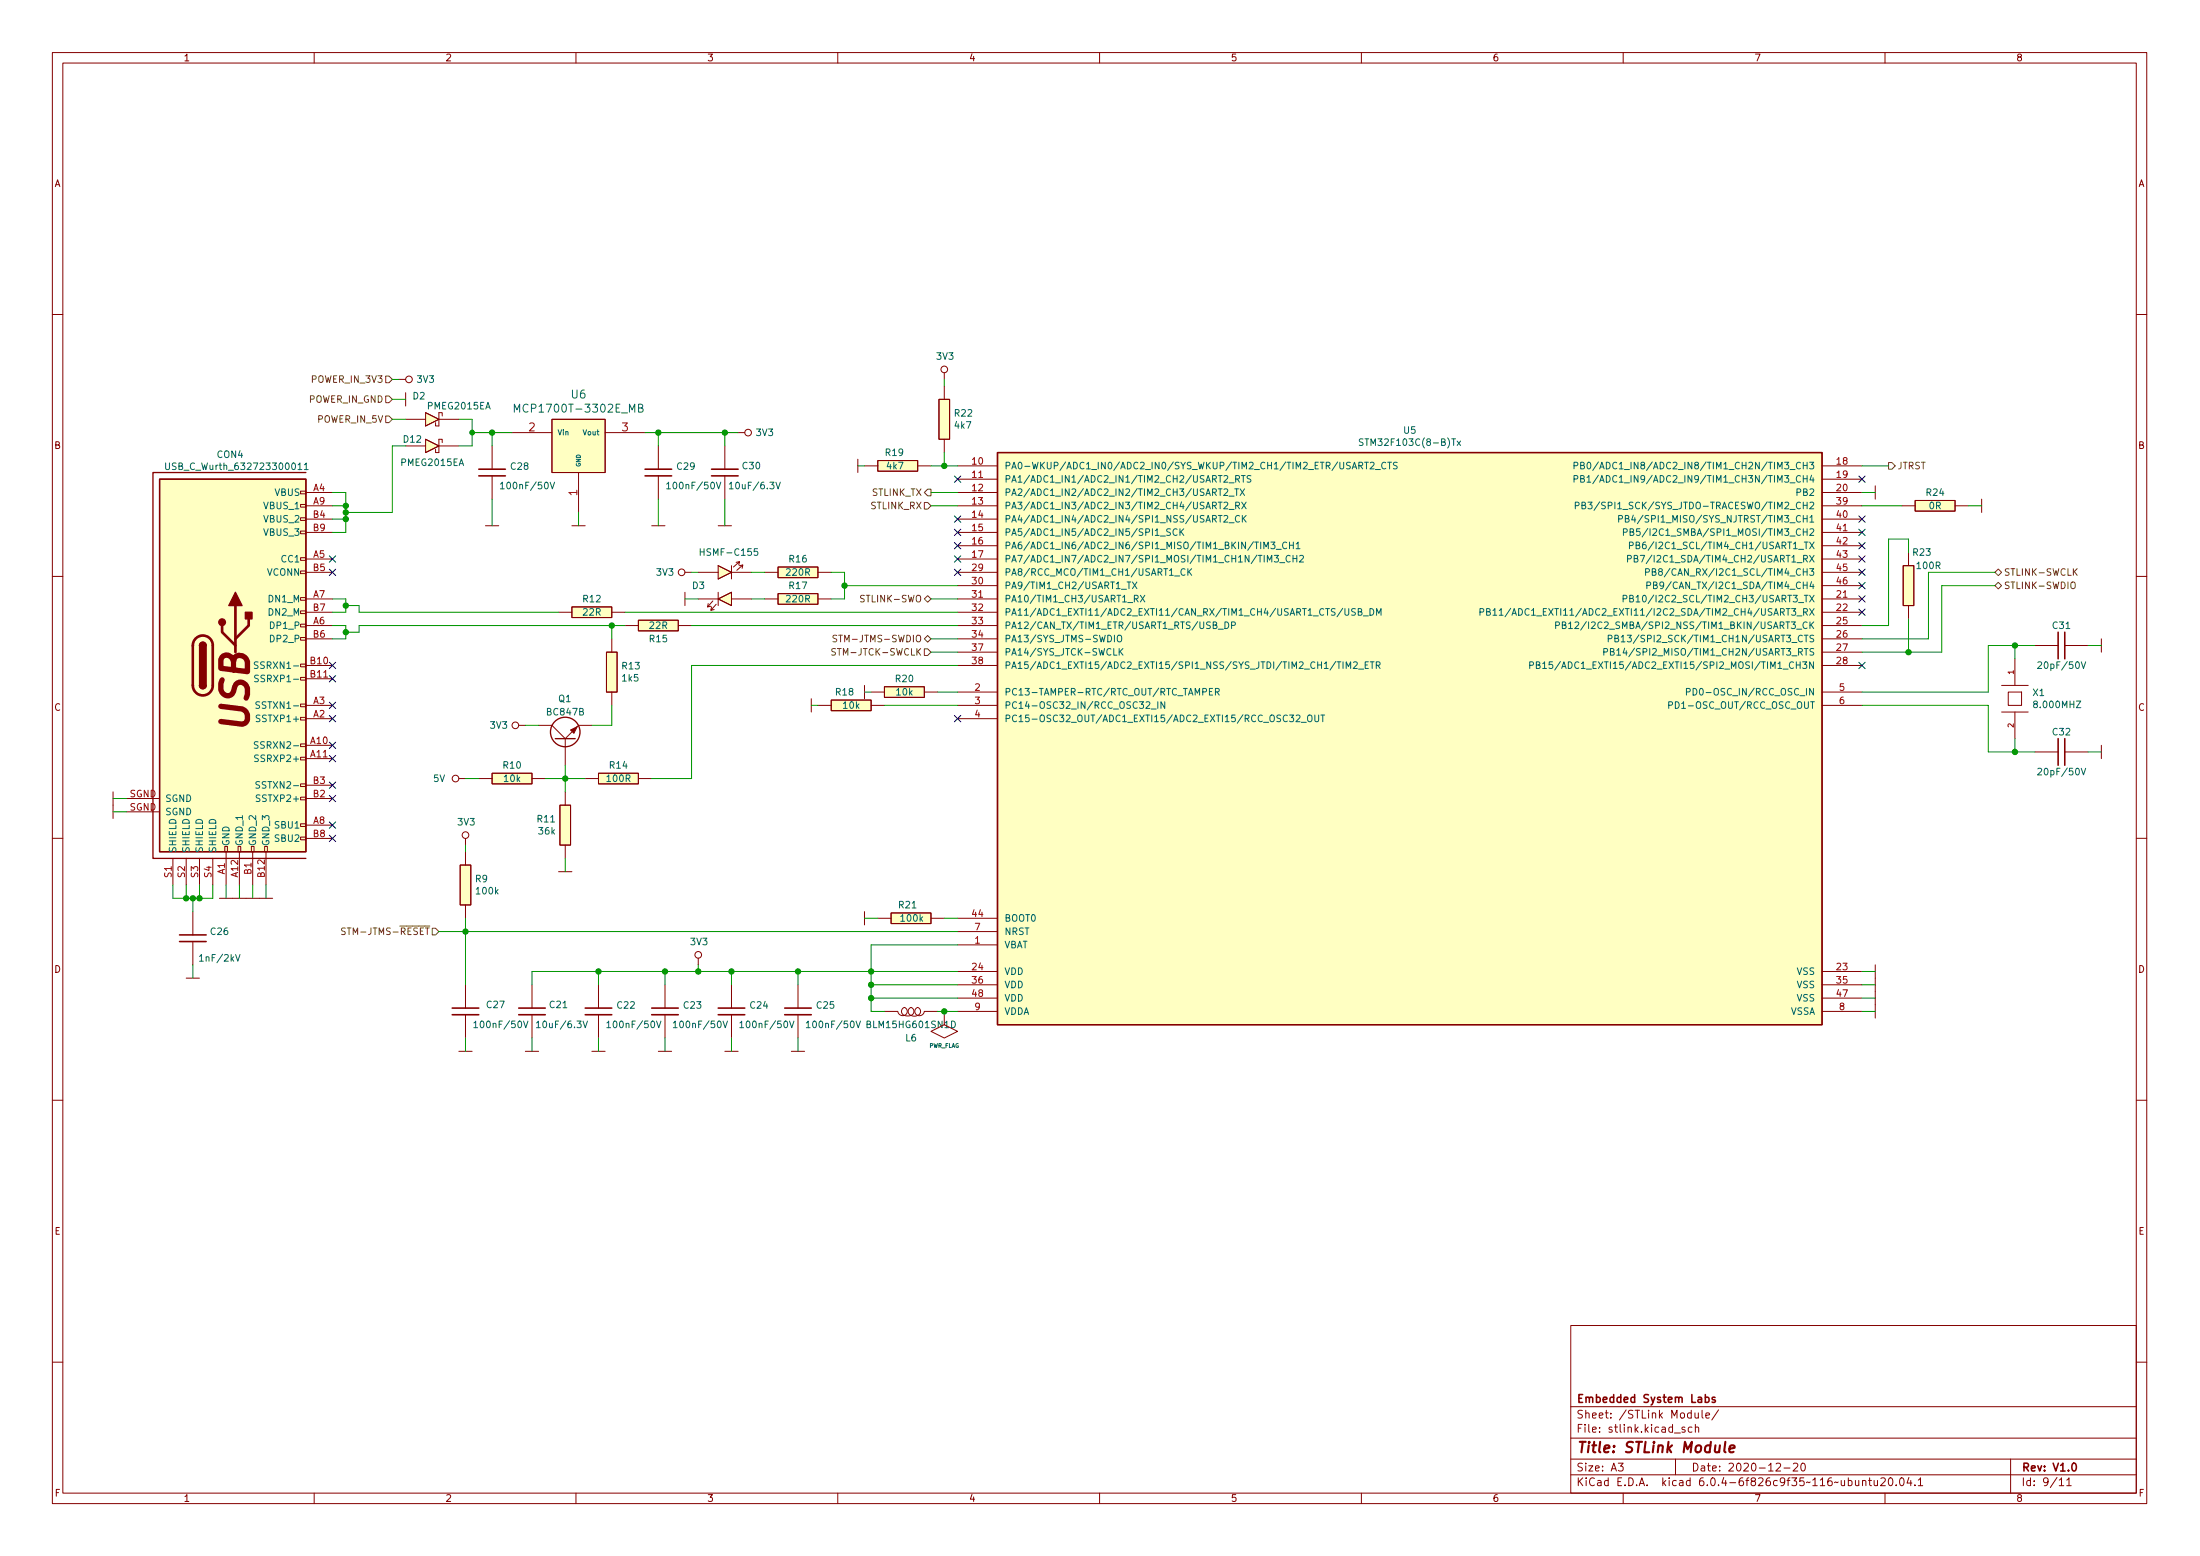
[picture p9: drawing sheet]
<svg xmlns="http://www.w3.org/2000/svg" width="420mm" height="297mm" viewBox="0 0 420 297" stroke-linecap="round" stroke-linejoin="round" font-family="sans-serif">
<g fill="none" stroke="#840000" stroke-width=".19">
<path d="M10 10h400v277h-400zM12 12h396v273h-396zM60 10v2M110 10v2M160 10v2M210 10v2M260 10v2M310 10v2M360 10v2M10 60h2M76.2 72.4h1.3M77.5 75v2.5"/>
<path d="M81.3 78.8l2.5 1.2-2.5 1.3zM84.5 79.4v-.6h-.7v2.5h-.6v-.6M179.3 76.2h2.1v7.7h-2.1zM180.3 71.2v1.2M180.3 73.7v2.5M408 60h2M57.4 98.8h1v.6h-1zM57.4 96.3h1v.5h-1zM57.4 93.8h1v.5h-1zM58.4 96.6h5.1M58.4 94h5.1M58.4 99.1h5.1"/>
<path d="M77.5 80h3.8M77.5 85.1h3.8M81.3 83.9l2.5 1.2-2.5 1.3zM83.8 80h3.8M83.8 85.1h3.8M84.5 84.5v-.6h-.7v2.5h-.6v-.6M94 85.1v4.5M94 90.8v4.5M97.8 82.6h7.6M105.4 80h10.2v10.2h-10.2zM110.5 90.2v7.6M115.6 82.6h7.6"/>
<path d="M125.7 85.1v4.5M125.7 90.8v4.5M138.4 85.1v4.5M138.4 90.8v4.5M141 82.6h1.2M163.8 87.7v2.5M165.1 88.9h2.5M167.6 87.9h7.7v2.1h-7.7zM175.3 88.9h2.5M180.3 83.9v2.5M182.9 96.6h7.6M182.9 88.9h7.6"/>
<path d="M182.9 91.5h7.6M182.9 94h7.6M182.9 99.1h7.6M348 96.6h7.6M348 88.9h7.6M348 91.5h7.6M348 94h7.6M348 99.1h7.6M358.1 92.7v2.6M363.2 96.6h2.6M365.8 95.5h7.6v2.1h-7.6zM373.4 96.6h2.5"/>
<path d="M378.5 95.3v2.5M10 110h2M57.4 119.2h1v.5h-1zM57.4 116.6h1v.5h-1zM57.4 114.1h1v.5h-1zM57.4 109h1v.5h-1zM57.4 106.5h1v.5h-1zM57.4 101.4h1v.5h-1zM58.4 101.6h5.1M58.4 106.7h5.1M58.4 114.3h5.1M58.4 116.9h5.1"/>
<path d="M58.4 119.4h5.1M58.4 109.3h5.1M92.7 100.4h2.5M106.7 116.9h2.5M109.2 115.9h7.6v2h-7.6zM109.2 100.4h2.6M116.8 116.9h2.6M119.4 119.4h2.5M121.9 118.4h7.6v2h-7.6zM124.5 100.4h2.5M129.5 119.4h2.6M130.8 109.3h1.3"/>
<path d="M130.8 113.1v2.5M133.3 114.3h3.9M133.3 109.3h3.9M135.3 115.2l-.2 .7M135.9 115.9l-.1 .6M136.1 114.7l-1 1.2 .7-.2M136.8 115.4l-1 1.1 .6-.1M137.2 108l2.5 1.3-2.5 1.2zM137.2 114.3l2.5-1.2v2.5zM137.2 100.4h2.5M137.2 113.1v2.5M139.7 108v2.5"/>
<path d="M139.7 114.3h3.8M139.7 109.3h3.8M141.1 107.9l.1-.7-1.1 1M141.2 107.2l-.6 .2M141.7 108.5l.2-.6-1.2 1M141.9 107.9l-.7 .1M146 114.3h2.6M146 109.3h2.6M148.6 113.3h7.6v2.1h-7.6zM148.6 108.2h7.6v2.1h-7.6zM156.2 114.3h2.5M156.2 109.3h2.5"/>
<path d="M182.9 101.6h7.6M182.9 104.2h7.6M182.9 106.7h7.6M182.9 114.3h7.6M182.9 116.9h7.6M182.9 119.4h7.6M182.9 109.3h7.6M182.9 111.8h7.6M348 101.6h7.6M348 104.2h7.6M348 106.7h7.6M348 114.3h7.6"/>
<path d="M348 116.9h7.6M348 119.4h7.6M348 109.3h7.6M348 111.8h7.6M363.5 108h2v7.6h-2zM364.5 105.4v2.6M364.5 115.6v2.5M408 110h2M57.4 136.9h1v.6h-1zM57.4 134.4h1v.5h-1zM57.4 129.3h1v.5h-1zM57.4 126.8h1v.5h-1z"/>
<path d="M57.4 121.7h1v.5h-1zM58.4 122h5.1M58.4 127h5.1M58.4 134.7h5.1M58.4 137.2h5.1M58.4 129.6h5.1M99.1 138.5h1.2M102.9 138.5h2.5l2.5 2.5M109.2 139.7l-1.3 1.3M113 138.5h-2.5l-.3 .2M115.8 124.5h2.1v7.6h-2.1zM116.8 122v2.5"/>
<path d="M116.8 132.1v2.6M154.9 133.4v2.5M156.2 134.7h2.5M158.7 133.6h7.7v2.1h-7.7zM165.1 130.8v2.6M166.4 132.1h2.5M166.4 134.7h2.5M168.9 131.1h7.6v2h-7.6zM176.5 132.1h2.6M182.9 132.1h7.6M182.9 122h7.6M182.9 124.5h7.6"/>
<path d="M182.9 127h7.6M182.9 134.7h7.6M182.9 137.2h7.6M348 132.1h7.6M348 122h7.6M348 124.5h7.6M348 127h7.6M348 134.7h7.6M382.3 130.8h5M382.3 135.9h5M383.5 132.1h2.6v2.6h-2.6zM384.8 125.8v5"/>
<path d="M384.8 135.9v5.1M388.6 123.2h4.5M394.3 123.2h4.5M401.3 122v2.5M21.6 151.2v5M24.1 152.4h6.4M24.1 155h6.4M57.4 159.8h1v.5h-1zM57.4 157.3h1v.5h-1zM57.4 152.2h1v.5h-1zM57.4 149.6h1v.6h-1zM57.4 144.6h1v.5h-1z"/>
<path d="M57.4 142h1v.5h-1zM58.4 142.3h5.1M58.4 144.8h5.1M58.4 157.5h5.1M58.4 152.4h5.1M58.4 149.9h5.1M87.6 148.6h1.3M91.4 148.6h2.6M94 147.6h7.6v2h-7.6zM101.6 148.6h2.5M106.9 153.7h2.1v7.6h-2.1zM107.9 141v5.1"/>
<path d="M107.9 151.2v2.5M111.8 148.6h2.5M114.3 147.6h7.6v2h-7.6zM121.9 148.6h2.6M388.6 143.5h4.5M394.3 143.5h4.5M401.3 142.3v2.5M10 160h2M33 163.9v5M35.6 163.9v5M36.8 174v4.5M36.8 179.7v4.5"/>
<path d="M38.1 163.9v5M40.6 163.9v5M41.9 171.5h10.2M42.9 161.6h.5v1h-.5zM43.2 162.6v6.3M45.5 161.6h.5v1h-.5zM45.7 162.6v6.3M48 161.6h.5v1h-.5zM48.3 162.6v6.3M50.5 161.6h.6v1h-.6zM50.8 162.6v6.3M58.4 160.1h5.1"/>
<path d="M87.9 165.1h2v7.7h-2zM88.9 160.1v1.2M88.9 162.6v2.5M88.9 172.8v2.5M106.7 166.4h2.5M107.9 161.3v2.6M165.1 174v2.6M167.6 175.3h2.6M170.2 174.3h7.6v2h-7.6zM177.8 175.3h2.5M182.9 175.3h7.6M182.9 177.8h7.6"/>
<path d="M408 160h2M35.6 186.7h2.5M88.9 188v4.5M88.9 193.7v4.5M101.6 188v4.5M101.6 193.7v4.5M114.3 188v4.5M114.3 193.7v4.5M127 188v4.5M127 193.7v4.5M133.3 182.9v1.3M139.7 188v4.5"/>
<path d="M139.7 193.7v4.5M152.4 188v4.5M152.4 193.7v4.5M168.9 193.1h2.5a.98 .98 0 0 0 1.3 .7M172.4 192.5a.57 .57 0 0 1 .7 0 .57 .57 0 0 1 .2 .7 .57 .57 0 0 1-.7 .6 .57 .57 0 0 1-.4-.7zM172.7 193.8l.7 .1 .6-.1M173.7 192.5a.57 .57 0 0 1 .7 0 .57 .57 0 0 1 .1 .7 .57 .57 0 0 1-.6 .6 .57 .57 0 0 1-.5-.7zM174 193.8l.6 .2 .7-.2M175 192.5a.57 .57 0 0 1 .6 0 .57 .57 0 0 1 .2 .7 .57 .57 0 0 1-.6 .6 .57 .57 0 0 1-.5-.7zM177.8 196.9l2.5-1.3 2.6 1.3-2.6 1.3zM179.1 193.1h-2.6a.94 .94 0 0 1-1.2 .7M180.3 193.1v2.5"/>
<path d="M180.3 193.1h.1M182.9 193.1h7.6M182.9 180.4h7.6M182.9 185.5h7.6M182.9 188h7.6M182.9 190.5h7.6M348 193.1h7.6M348 185.5h7.6M348 188h7.6M348 190.5h7.6M358.1 184.2v10.1M10 210h2"/>
<path d="M87.6 200.7h2.6M100.3 200.7h2.6M113 200.7h2.6M125.7 200.7h2.6M138.4 200.7h2.6M151.1 200.7h2.6M408 210h2M300 253h108v32h-108zM10 260h2M300 278.5h108M300 274.5h108M300 268.5h108"/>
<path d="M309.1 279.3h.9l-.5 .6 .4 .1v.7l-.2 .1-.6-.1M319.8 273.6h1.1M320 278.5v3M321.8 272.5l-.4-.1-.2 .2 .1 .2 .5 .2v.3h-.6M323.1 272.5l-.4-.1-.3 .3 .2 .6h.5M323.7 269.7l.1 .9 .3 .1 .3-.1M323.8 272.6l.2-.2 .4 .1v.9M323.8 271.9v1.5M324.4 269.7v1M325.1 269.2v1.3l.2 .2M325.8 270.2l.7-.1-.1-.3-.4-.1-.2 .2 .1 .7h.5M328.2 269.1l-1.3 2"/>
<path d="M339.2 279.5l.6-.2 .2 .2 .1 .2-1 1.1h1M342.5 279.5l.6-.2 .2 .2 .1 .2-1 1.1h1M344.1 279.4l.2-.1a.8 .8 0 0 1 .5 .8 .8 .8 0 0 1-.5 .7 .99 .99 0 0 1-.2-1.4zM384 278.5v6.5M408 260h2M60 285v2M110 285v2M160 285v2M210 285v2M260 285v2M300 281.5h108M310 285v2"/>
<path d="M340.7 280.2h1.2M355.7 282.8l.2-.2 .4 .1 .1 .9M355.7 282.6v1M356.8 282.6h.6M357.1 282.1v1.3l.3 .2M357.9 282.6l.1 .9 .4 .1 .2-.1M358.6 282.6v1M359.2 282.3l.6-.2 .2 .2 .1 .2-1 1.1h1M360 285v2M360.9 282.2l.1-.1a.8 .8 0 0 1 .5 .8 .8 .8 0 0 1-.5 .7 1 1 0 0 1-.1-1.4zM362.1 283.5v.1M363 282.2l.1-.1a.8 .8 0 0 1 .6 .8 .8 .8 0 0 1-.6 .7 1 1 0 0 1-.1-1.4z"/>
<path d="M364.6 282l-.4 1.1h.9M364.9 282.6v1M365.7 283.5v.1M366.4 282.5l.4-.4v1.5M366.4 283.6h.8M393.3 282.5l.4-.4v1.5M393.3 283.6h.8M394.7 282.5l.4-.4v1.5M394.7 283.6h.9"/>
<circle cx="78.1" cy="72.4" r=".63"/>
<circle cx="180.3" cy="70.5" r=".63"/>
<circle cx="142.9" cy="82.6" r=".63"/>
<circle cx="130.2" cy="109.3" r=".63"/>
<circle cx="98.4" cy="138.5" r=".63"/>
<circle cx="87" cy="148.6" r=".63"/>
<circle cx="88.9" cy="159.4" r=".63"/>
<circle cx="133.3" cy="182.3" r=".63"/>
</g>
<g fill="none" stroke="#840000" stroke-width=".3">
<path d="M91.4 90.8h5.1M91.4 89.6h5.1M123.2 90.8h5.1M123.2 89.6h5.1M135.9 90.8h5.1M135.9 89.6h5.1M393.1 120.7v5.1M394.3 120.7v5.1M393.1 141v5.1M394.3 141v5.1M34.3 178.5h5.1M34.3 179.7h5.1"/>
<path d="M86.4 193.7h5M86.4 192.4h5M99.1 193.7h5M99.1 192.4h5M111.8 193.7h5M111.8 192.4h5M124.5 193.7h5M124.5 192.4h5M137.2 193.7h5M137.2 192.4h5M149.9 193.7h5M149.9 192.4h5"/>
<path d="M325.7 266.8l.4-.1 .3 .3-.1 .6h-.6M327.5 266.8l-.3-.1-.2 .2v.2l.5 .2v.3h-.5M395.9 279.4l.1-.1a.8 .8 0 0 1 .6 .8 .8 .8 0 0 1-.6 .7 1 1 0 0 1-.1-1.4z"/>
</g>
<path d="M329.5 275.2l-.2 1.8 .2 .2M330.3 276.6l1-.2-.1-.4h-.7l-.3 1 .3 .2 .6-.1" fill="none" stroke="#840000" stroke-width=".4"/>
<g fill="#ffffc2" stroke="#ffffc2" stroke-width=".19">
<path d="M87.9 165.1h2v7.7h-2z"/>
<path d="M114.3 147.6h7.6v2h-7.6z"/>
<path d="M115.8 124.5h2.1v7.6h-2.1z"/>
<path d="M106.9 153.7h2.1v7.6h-2.1z"/>
<path d="M94 147.6h7.6v2h-7.6z"/>
<path d="M81.3 78.8l2.5 1.2-2.5 1.3z"/>
<path d="M81.3 83.9l2.5 1.2-2.5 1.3z"/>
<path d="M168.9 131.1h7.6v2h-7.6z"/>
<path d="M365.8 95.5h7.6v2.1h-7.6z"/>
<path d="M363.5 108h2v7.6h-2z"/>
<path d="M190.5 86.4h157.5v109.2h-157.5z"/>
<path d="M158.7 133.6h7.7v2.1h-7.7z"/>
<path d="M167.6 87.9h7.7v2.1h-7.7z"/>
<path d="M179.3 76.2h2.1v7.7h-2.1z"/>
<path d="M148.6 113.3h7.6v2.1h-7.6z"/>
<path d="M148.6 108.2h7.6v2.1h-7.6z"/>
<path d="M137.2 108l2.5 1.3-2.5 1.2z"/>
<path d="M137.2 114.3l2.5-1.2v2.5z"/>
<path d="M170.2 174.3h7.6v2h-7.6z"/>
<path d="M30.5 91.5h27.9v71.1h-27.9z"/>
<path d="M109.2 115.9h7.6v2h-7.6z"/>
<path d="M105.4 80h10.2v10.2h-10.2z"/>
<path d="M121.9 118.4h7.6v2h-7.6z"/>
</g>
<g fill="none" stroke="#006464" stroke-width=".19">
<path d="M98.2 78.7v-1.5l.5 1 .5-1v1.5M122 77.9h.5l.2-.2 .1-.3-.2-.2h-.6v1.5h.5l.3-.3a.4 .4 0 0 0-.3-.5M31.6 88.4v1l.3 .2h.2l.3-.2v-1M56.9 89.6h.7M58.1 88.7l.4-.3v1.2M58.1 89.6h.7M95.6 92.4l.3-.3v1.2M95.6 93.3h.7M105.1 92.1l.4 1.2 .4-1.2M127.3 92.4l.4-.3v1.2M127.3 93.3h.7M136.8 92.1l.4 1.2 .5-1.2"/>
<path d="M139.3 92.4l.4-.3v1.2M139.3 93.3h.7M148.2 92.1l.4 1.2 .4-1.2M232.7 93.3h.7M233.8 93.4l.4-.1 .3 .4-.8 .9h.8M233.8 96l.4-.1 .3 .3-.8 .9h.8M233.8 98.5l.4-.1 .3 .4-.8 .9h.8M234.7 92.2h1M234.7 94.7h1M234.7 97.3h1M234.7 99.8h1M235.8 93.3h.7"/>
<path d="M236 91.4h.6l.1-.2v-.3l-.7-.1v1.3M236 96.5h.6l.1-.2v-.3l-.7-.1v1.2M236.2 93.3v1.3M236.3 91.4l.4 .7M236.3 96.5l.4 .6M236.7 98.5a.6 .6 0 0 0-.8 .4 .6 .6 0 0 0 .6 .8l.2-.1M236.8 93.3l.9 1.3M237.1 90.8h.7M237.1 95.9l.9 1.2M237.3 98.4v1.3M237.4 90.8v1.3M237.4 98.9l.6 .8"/>
<path d="M237.7 93.3l-.9 1.3M238 95.9l-.9 1.2M238 98.4l-.7 .7M238.9 90.8h-.5l-.2 .1v.4l.6 .2 .1 .3-.2 .3-.5-.1M259.5 88.9l.6-.1 .1-.1v-.3l-.7-.2v1.3M259.8 88.9l.4 .6M260.3 83.8h-.5l-.1 .1v.4l.5 .2 .1 .3-.2 .2h-.5M260.6 88.2h.7M261 88.2v1.3M261.7 88.4l.5-.2 .2 .4-.8 .9h.8M262.7 89.6h.9M264.7 88.4a.6 .6 0 0 0-.9 .4 .6 .6 0 0 0 .6 .7l.3-.1"/>
<path d="M265 88.2h.7M265.4 88.2v1.3M266.8 88.3l-.4-.1-.2 .2v.3l.5 .3 .1 .3-.2 .2h-.5M278.3 84.2l.6 .8M278.9 84.2l-.6 .8M300.6 88.9l.6-.1 .1-.1v-.3l-.7-.2v1.3M300.6 91.4h.6l.1-.2v-.3l-.7-.1v1.3M300.9 96.5h.6l.1-.2-.1-.3-.6-.1v1.2M301.9 88.8h.5l.1-.4-.6-.2v1.3h.5l.1-.1 .1-.3-.3-.3M301.9 91.4l.5-.1 .1-.4-.6-.1v1.3h.5l.1-.2 .1-.3-.3-.2M302.1 96.5l.6-.1v-.4l-.6-.1v1.2h.5l.2-.1v-.3l-.3-.2M303.1 91.1l.4-.3v1.3"/>
<path d="M303.1 92.1h.7M303.2 88.4l.2-.2a.68 .68 0 0 1 .4 .7 .68 .68 0 0 1-.4 .6l-.3-.5zM303.3 95.9h.8l-.5 .4 .4 .2v.5l-.2 .1-.5-.1M305.3 88.2l-1.1 1.6M305.3 90.7l-1.1 1.7M309.1 99.1l.6-.1 .2-.2-.1-.3-.7-.1v1.3M310.4 99l.6-.1v-.4l-.6-.1v1.3h.5l.2-.1v-.4l-.3-.2M311.9 98.3l-.3 .9h.8M133.7 104.8v1.2M133.7 105.4h.8M144.7 104.8h-.6l-.1 .6 .2-.2 .4 .1 .1 .2v.4l-.2 .1-.5-.1M215.3 111.1h.7"/>
<path d="M215.6 111.1v1.3M216.3 111.1l.8 1.3M216.6 114.3l.6-.1 .2-.1-.1-.3-.7-.2v1.3M216.9 114.3l.5 .6M217.1 111.1l-.8 1.3M217.8 113.6l.8 1.3M218.6 113.6l-.8 1.3M221.6 102.3h1M223.5 101l-.4-.1-.2 .2v.3l.5 .3 .1 .3-.2 .2h-.5M224.3 110h1M224.8 101.1a.6 .6 0 0 0-.8 .4 .6 .6 0 0 0 .6 .7l.2-.1M225.4 100.9v1.3"/>
<path d="M225.5 101.5l.6 .7M226.1 100.9l-.7 .8M226.3 108.7a.6 .6 0 0 0-.8 .4 .6 .6 0 0 0 .6 .7l.2-.1M226.9 108.6v1.2M227 109.1l.6 .7M227.6 108.6l-.7 .7M233.9 118.7a.64 .64 0 0 1 .8 .7 .64 .64 0 0 1-.8 .6zM235.2 119.4l.6-.1 .1-.2v-.3l-.7-.1v1.3M241.4 104.8v-1.3l.4 .9 .4-.9v1.3M242 107.3v-1.3l.5 .9 .4-.9v1.3M242.7 103.5h.8l-.4 .5 .3 .1v.5l-.1 .2-.6-.2M243.4 106h.8l-.5 .5 .4 .1v.6l-.2 .1-.5-.1"/>
<path d="M243.7 104.9h1M244.4 107.4h1M245.7 103.6a.6 .6 0 0 0-.8 .4 .6 .6 0 0 0 .6 .8l.2-.2M246.3 103.5v1.3M246.3 104.1h.7M246.4 106.1a.6 .6 0 0 0-.8 .5 .6 .6 0 0 0 .6 .7l.2-.1M246.9 106v1.3M246.9 106.6h.8M247 103.5v1.3M247.5 103.8l.4-.3v1.3M247.5 104.8h.8M247.7 106v1.3"/>
<path d="M248.2 106.1l.5-.1 .2 .4-.8 .9h.8M256.9 116.2v1l.2 .3h.2l.3-.3v-1M258.9 116.2h-.5l-.2 .1v.4l.5 .2 .2 .3-.3 .3-.5-.1M259.4 116.8l.5-.1 .1-.4-.6-.1v1.3h.5l.2-.2v-.3l-.3-.2M260.4 117.6h.9M261.6 116.2a.64 .64 0 0 1 .8 .6 .64 .64 0 0 1-.8 .7zM262.9 117.5v-1.3l.4 .9 .5-.9v1.3M282.6 116.8h.7l.1-.2-.1-.3-.7-.1v1.3M283.9 116.8l.6-.1v-.4l-.6-.1v1.3h.5l.2-.2v-.3l-.3-.2M285.1 116.5l.4-.3v1.3M285.1 117.5h.8M286.3 116.5l.4-.3v1.3"/>
<path d="M286.3 117.5h.8M288.5 116.1l-1.1 1.7M297.1 119.4l.6-.1 .1-.2v-.3l-.7-.1v1.3M298.4 119.3h.5l.1-.5-.6-.1v1.3h.5l.1-.1 .1-.3-.3-.3M299.6 119.1l.3-.4v1.3M299.6 120h.7M300.8 118.8l.5-.1 .2 .4-.8 .9h.8M310 114.3l.6-.1 .1-.1-.1-.3-.6-.2v1.3M310 101.6l.6-.1 .2-.1-.1-.3-.7-.2v1.3M310.8 106.7l.6-.1 .2-.2-.1-.3-.7-.1v1.3M311.2 104.1h.6l.1-.2v-.3l-.7-.1v1.3M311.3 114.2h.5l.1-.4-.6-.2v1.3h.4l.2-.1 .1-.3-.3-.3"/>
<path d="M311.3 101.5h.6v-.4l-.6-.2v1.3h.5l.2-.1v-.3l-.3-.3M312.1 106.6h.5l.1-.5-.6-.1v1.3h.5l.2-.1v-.3l-.3-.3M312.5 114l.3-.4v1.3M312.5 104.1l.5-.1 .1-.4-.6-.1v1.3h.4l.2-.2 .1-.3-.3-.2M312.5 114.9h.7M313.2 100.9h-.6l-.1 .6 .2-.1 .4 .1 .2 .2-.1 .4-.2 .1-.5-.1M313.3 106h.8l-.5 1.3M314.3 103.5h-.4l-.2 .3v.7l.2 .3 .4-.2 .1-.4-.1-.2h-.4l-.2 .2M314.3 109.2h.6l.1-.2-.1-.3-.6-.1v1.2M314.5 111.8l.6-.1 .1-.2v-.3l-.7-.1v1.3M315.5 109.2l.6-.1 .1-.4-.7-.1v1.2h.5l.2-.1 .1-.3-.3-.2M315.8 111.7l.5-.1 .1-.4-.6-.1v1.3h.5l.2-.1v-.4l-.3-.2"/>
<path d="M317 109.1l-.2-.2v-.2l.2-.1h.4v.4l-.5 .2-.1 .1v.3l.2 .2h.2l.3-.2v-.3l-.3-.2M317.7 111.6l-.2 .3-.4-.1-.1-.2 .1-.4 .4-.1 .2 .2v.8l-.2 .2-.4 .1M212.7 123.8v1.3h.6M213.4 121.4l.3-.1a.43 .43 0 0 1 .5 .4v.4a.42 .42 0 0 1-.4 .4 .42 .42 0 0 1-.4-.4zM213.7 123.8v1.3M213.9 124.3l.6 .8M214.5 123.8l-.8 .7M219.8 135.4h1M221.1 134v1.2M222.4 134v1.2l-.7-1.2v1.2M229.7 132.1l.6-.1 .1-.2v-.3l-.7-.1v1.3M231 132h.4"/>
<path d="M231.6 131.4h-.6v1.3h.6M232.1 132.1l.6-.1 .1-.2v-.3l-.7-.1v1.3M232.4 132.1l.4 .6M232.7 120.1h.9M247.5 136.6l.5-.1 .3 .4-.8 .9h.8M248.5 137.9h1M249.8 136.7l.2-.2a.43 .43 0 0 1 .6 .4v.4a.42 .42 0 0 1-.5 .5 .42 .42 0 0 1-.4-.5zM251.1 136.5v1l.3 .3 .3-.1 .1-.2v-1M252.3 136.5h.7M252.6 136.5v1.3M257.1 127.6v-1.3l.4 .9 .4-.9v1.3M258.5 126.5l.5-.2 .2 .4-.8 .9h.8"/>
<path d="M259.5 127.7h.9M260.7 126.9h.5M261.3 126.3h-.6v1.3h.6M261.7 126.3h.7M262.1 126.3v1.3M262.8 127l.6-.1 .2-.1-.1-.3-.7-.2v1.3M263.1 127l.5 .6M292.1 127l.7-.1 .1-.1-.1-.3-.7-.2v1.3M293.4 126.9h.6v-.4l-.6-.2v1.3h.5l.2-.1v-.3l-.3-.3M294.6 126.7l.4-.4v1.3M294.6 127.6h.7M296.5 126.3h-.6l-.1 .6 .2-.1 .4 .1 .2 .2-.1 .4-.2 .1-.5-.1"/>
<path d="M298 126.3l-1.1 1.6M306.3 124.5l.6-.1 .1-.2v-.3l-.7-.1v1.3M307.1 121.9h.6l.2-.2-.1-.3-.7-.1v1.2M307.6 124.4l.5-.1 .1-.4-.6-.1v1.3h.4l.2-.1 .1-.4-.3-.2M308.4 121.9l.6-.1v-.4l-.6-.1v1.2h.5l.2-.1v-.3l-.3-.2M308.8 124.2l.3-.4v1.3M308.8 125.1h.7M309.6 121.6l.4-.3v1.2M309.6 122.5h.7M318.7 134.6h.6l.1-.2v-.3l-.7-.1v1.2M322.1 132.1l.6-.1 .1-.2-.1-.3-.6-.1v1.3M323.3 131.4a.64 .64 0 0 1 .8 .7 .64 .64 0 0 1-.8 .6z"/>
<path d="M389.2 126.5l.5-.2 .2 .4-.8 .9h.8M397.5 126.3l.4 1.3 .4-1.3M49.3 141.6h-.5l-.2 .1v.4l.6 .2 .1 .3-.3 .3-.4-.1M49.3 144.2l-.4-.1-.2 .1v.4l.5 .2 .1 .3-.2 .3-.5-.1M49.6 149.3l-.5-.1-.2 .1v.4l.6 .2 .1 .3-.3 .3-.4-.1M49.6 151.8l-.4-.1-.2 .2v.3l.5 .3 .1 .3-.2 .2h-.5M389.2 146.8l.5-.1 .2 .3-.8 .9h.8M397.5 146.7l.4 1.2 .4-1.2M45 182.2l.4 1.3 .4-1.3M90.5 195.3l.4-.4v1.3M90.5 196.2h.7M100 194.9l.4 1.3 .4-1.3"/>
<path d="M102.5 195.3l.3-.4v1.3M102.5 196.2h.7M111.3 194.9l.5 1.3 .4-1.3M115.9 195.3l.4-.4v1.3M115.9 196.2h.7M125.4 194.9l.4 1.3 .4-1.3M128.6 195.3l.4-.4v1.3M128.6 196.2h.7M138.1 194.9l.4 1.3 .4-1.3M141.3 195.3l.4-.4v1.3M141.3 196.2h.7M150.8 194.9l.4 1.3 .4-1.3"/>
<path d="M154 195.3l.4-.4v1.3M154 196.2h.7M163.5 194.9l.4 1.3 .4-1.3M181.7 194.9a.64 .64 0 0 1 .8 .7 .64 .64 0 0 1-.8 .6z"/>
</g>
<g fill="none" stroke="#840000" stroke-width=".25">
<path d="M30.5 91.5h27.9v71.1h-27.9zM58.4 90.2h-29.2v73.7h29.2M190.5 86.4h157.5v109.2h-157.5zM38.1 130.8a.64 .64 0 0 0 .6 .7 .64 .64 0 0 0 .7-.7M38.1 123.2a.64 .64 0 0 1 .6-.6 .64 .64 0 0 1 .7 .6M106 141h3.9"/>
<circle cx="107.9" cy="139.7" r="2.82"/>
</g>
<path d="M109 139.4l1.2-.7-.6 1.3z" fill="#840000" stroke="#840000" stroke-width=".19"/>
<path d="M42.4 119.4v1.3l2.6 2.5M45 115.6v8.9M47.5 118.1v1.3l-2.5 2.6M40.6 123.2a1.91 1.91 0 0 0-1.9-1.9 1.91 1.91 0 0 0-1.9 1.9v7.6a1.91 1.91 0 0 0 1.9 2 1.91 1.91 0 0 0 1.9-2" fill="none" stroke="#840000" stroke-width=".51"/>
<g fill="#840000" stroke="#840000" stroke-width=".25">
<path d="M38.1 130.8h1.3a.64 .64 0 0 1-.7 .7 .64 .64 0 0 1-.6-.7z"/>
<path d="M38.1 123.2h1.3v7.6h-1.3z"/>
<path d="M38.3 122.8a.64 .64 0 0 1 .7-.2 .64 .64 0 0 1 .4 .6h-1.3z"/>
<path d="M45 113.1l1.2 2.5h-2.5z"/>
<path d="M46.9 116.9h1.2v1.2h-1.2z"/>
<circle cx="42.4" cy="118.8" r=".63"/>
</g>
<g fill="none" stroke="#725600" stroke-width=".19">
<path d="M73.7 75.6h.6l.6 .6-.6 .7h-.6zM73.7 79.4h.6l.6 .6-.6 .7h-.6zM73.7 71.8h.6l.6 .6-.6 .7h-.6zM176.5 95.9h.7l.6 .7-.6 .6h-.7zM177.2 93.4h.6v1.3h-.6l-.7-.7zM360.7 88.3h.6l.6 .6-.6 .7h-.6zM165.1 113.7l-.5-.1-.2 .2v.3l.5 .3 .2 .3-.3 .2h-.5M176.5 114.3l.7-.6 .6 .6-.6 .7zM381 111.8l.6-.6 .7 .6-.7 .6zM381 109.3l.6-.7 .7 .7-.7 .6zM395.7 111.2l.1-.1a.43 .43 0 0 1 .5 .4v.4a.42 .42 0 0 1-.4 .5 .42 .42 0 0 1-.4-.5zM396.2 109.1l.5 .7"/>
<path d="M396.7 108.6l-.7 .7M159.6 123.9l-.5-.1-.2 .1v.4l.5 .2 .2 .3-.3 .3-.5-.1M159.8 121.3h-.5l-.2 .1v.3l.6 .3 .1 .3-.2 .2h-.5M176.5 123.9h.7l.6 .6-.6 .6h-.7zM176.5 122l.7-.7 .6 .7-.6 .6zM82.5 177.2h.7l.6 .6-.6 .7h-.7z"/>
</g>
<g fill="none" stroke="#009600" stroke-width=".19">
<path d="M74.9 76.2h2.6M74.9 72.4h1.3M180.3 72.4v1.3M63.5 94h2.5v7.6h-2.5M63.5 96.6h2.5M63.5 99.1h2.5M74.9 80h2.6M77.5 85.1h-2.6v12.7h-8.9M87.6 80h2.6v5.1h-2.6M90.2 82.6h7.6M94 82.6v2.5M94 95.3v5.1"/>
<path d="M110.5 97.8v2.6M123.2 82.6h17.8M125.7 82.6v2.5M125.7 95.3v5.1M138.4 82.6v2.5M138.4 95.3v5.1M163.8 88.9h1.3M177.8 94h5.1M177.8 96.6h5.1M177.8 88.9h5.1M180.3 86.4v2.5M355.6 94h2.5"/>
<path d="M355.6 96.6h7.6M355.6 88.9h5.1M375.9 96.6h2.6M63.5 114.3h2.5v2.6h-2.5M63.5 119.4h2.5v2.6h-2.5M66 115.6h2.6v1.3h38.1M116.8 119.4v2.6M119.4 116.9h63.5M119.4 119.4h-50.8v1.3h-2.6M130.8 114.3h2.5M132.1 119.4h50.8M132.1 109.3h1.2"/>
<path d="M143.5 114.3h2.5M143.5 109.3h2.5M158.7 109.3h2.6v5h-2.6M161.3 111.8h21.6M177.8 114.3h5.1M364.5 105.4v-2.5h-3.8v16.5h-5.1M364.5 118.1v6.4M381 111.8h-10.2v12.7h-15.2M381 109.3h-12.7v12.7h-12.7M100.3 138.5h2.6M116.8 134.7v3.8h-3.8M154.9 134.7h1.3"/>
<path d="M165.1 132.1h1.3M168.9 134.7h14M177.8 124.5h5.1M177.8 122h5.1M179.1 132.1h3.8M182.9 127h-50.8v21.6h-7.6M355.6 134.7h24.1v8.8h8.9M384.8 123.2v2.6M388.6 123.2h-8.9v8.9h-24.1M398.8 123.2h2.5M21.6 155h2.5M21.6 152.4h2.5"/>
<path d="M88.9 148.6h2.5M104.1 148.6h7.7M107.9 146.1v5.1M384.8 141v2.5M398.8 143.5h2.5M33 168.9v2.6h7.6v-2.6M35.6 168.9v2.6M36.8 171.5v2.5M38.1 168.9v2.6M43.2 168.9v2.6M45.7 168.9v2.6M48.3 168.9v2.6"/>
<path d="M50.8 168.9v2.6M83.8 177.8h99.1M88.9 161.3v1.3M88.9 175.3v12.7M107.9 163.9v2.5M165.1 175.3h2.5M180.3 175.3h2.6M36.8 184.2v2.5M88.9 198.2v2.5M101.6 198.2v2.5M114.3 185.5v2.5M114.3 198.2v2.5"/>
<path d="M127 185.5v2.5M127 198.2v2.5M133.3 184.2v1.3M139.7 185.5v2.5M139.7 198.2v2.5M152.4 185.5v2.5M152.4 198.2v2.5M166.4 188h16.5M166.4 190.5h16.5M179.1 193.1h3.8M182.9 185.5h-81.3v2.5M182.9 180.4h-16.5v12.7h2.5"/>
<path d="M355.6 185.5h2.5M355.6 188h2.5M355.6 190.5h2.5M355.6 193.1h2.5"/>
</g>
<g fill="none" stroke="#000084" stroke-width=".19">
<path d="M182.3 98.5l1.2 1.2M182.3 90.9l1.2 1.2M183.5 98.5l-1.2 1.2M183.5 90.9l-1.2 1.2M355 90.9l1.2 1.2M355 98.5l1.2 1.2M356.2 90.9l-1.2 1.2M356.2 98.5l-1.2 1.2M62.9 106.1l1.2 1.2M62.9 108.6l1.2 1.3M64.1 106.1l-1.2 1.2M64.1 108.6l-1.2 1.3"/>
<path d="M182.3 106.1l1.2 1.2M182.3 108.6l1.2 1.3M182.3 101l1.2 1.2M182.3 103.6l1.2 1.2M183.5 106.1l-1.2 1.2M183.5 108.6l-1.2 1.3M183.5 101l-1.2 1.2M183.5 103.6l-1.2 1.2M355 106.1l1.2 1.2M355 113.7l1.2 1.2M355 103.6l1.2 1.2M355 101l1.2 1.2"/>
<path d="M355 116.3l1.2 1.2M355 108.6l1.2 1.3M355 111.2l1.2 1.2M356.2 106.1l-1.2 1.2M356.2 113.7l-1.2 1.2M356.2 103.6l-1.2 1.2M356.2 101l-1.2 1.2M356.2 116.3l-1.2 1.2M356.2 108.6l-1.2 1.3M356.2 111.2l-1.2 1.2M62.9 129l1.2 1.2M62.9 134l1.2 1.3"/>
<path d="M62.9 126.4l1.2 1.2M62.9 136.6l1.2 1.2M64.1 129l-1.2 1.2M64.1 134l-1.2 1.3M64.1 126.4l-1.2 1.2M64.1 136.6l-1.2 1.2M182.3 136.6l1.2 1.2M183.5 136.6l-1.2 1.2M355 126.4l1.2 1.2M356.2 126.4l-1.2 1.2M62.9 151.8l1.2 1.2M62.9 156.9l1.2 1.2"/>
<path d="M62.9 144.2l1.2 1.2M62.9 159.4l1.2 1.3M62.9 141.7l1.2 1.2M62.9 149.3l1.2 1.2M64.1 151.8l-1.2 1.2M64.1 156.9l-1.2 1.2M64.1 144.2l-1.2 1.2M64.1 159.4l-1.2 1.3M64.1 141.7l-1.2 1.2M64.1 149.3l-1.2 1.2"/>
</g>
<g fill="#009600" stroke="#009600" stroke-width=".19">
<circle cx="125.7" cy="82.6" r=".51"/>
<circle cx="116.8" cy="119.4" r=".51"/>
<circle cx="94" cy="82.6" r=".51"/>
<circle cx="36.8" cy="171.5" r=".51"/>
<circle cx="38.1" cy="171.5" r=".51"/>
<circle cx="35.6" cy="171.5" r=".51"/>
<circle cx="66" cy="99.1" r=".51"/>
<circle cx="66" cy="97.8" r=".51"/>
<circle cx="66" cy="115.6" r=".51"/>
<circle cx="66" cy="96.6" r=".51"/>
<circle cx="90.2" cy="82.6" r=".46"/>
<circle cx="66" cy="120.7" r=".51"/>
<circle cx="114.3" cy="185.5" r=".51"/>
<circle cx="108" cy="148.6" r=".51"/>
<circle cx="88.9" cy="177.8" r=".51"/>
<circle cx="127" cy="185.5" r=".51"/>
<circle cx="133.4" cy="185.5" r=".51"/>
<circle cx="152.4" cy="185.5" r=".51"/>
<circle cx="166.4" cy="185.5" r=".51"/>
<circle cx="138.4" cy="82.6" r=".51"/>
<circle cx="180.3" cy="88.9" r=".51"/>
<circle cx="139.7" cy="185.5" r=".51"/>
<circle cx="166.4" cy="190.5" r=".51"/>
<circle cx="166.4" cy="188" r=".51"/>
<circle cx="180.3" cy="193.1" r=".51"/>
<circle cx="364.5" cy="124.5" r=".51"/>
<circle cx="161.3" cy="111.8" r=".51"/>
<circle cx="384.8" cy="143.5" r=".51"/>
<circle cx="384.8" cy="123.2" r=".51"/>
</g>
<text font-size="7.1" fill="#006464" x="47.5" y="138.9" transform="rotate(-90 47.5 138.9)">USB</text>
<text font-size="2.8" fill="#840000" x="301" y="277.3">Title: STLink Module</text>
<g font-size="2.1" fill="#006464">
<text x="109.1" y="76.1">U6</text>
<text x="99.5" y="78.8">MCP1700T-3302E_MB</text>
</g>
<g font-size="2.1" fill="#a90000">
<text x="101" y="82.3">2</text>
<text x="118.8" y="82.3">3</text>
<text x="110.2" y="94.6" transform="rotate(-90 110.2 94.6)">1</text>
</g>
<g font-size="2.1" fill="#840000">
<text x="301" y="267.8">Embedded System Labs</text>
<text x="301" y="273.5">File: stlink.kicad_sch</text>
<text x="301" y="270.8">Sheet: /STLink Module/</text>
<text x="301" y="280.9">Size: A3</text>
<text x="323" y="280.9">Date: 2020-12-20</text>
<text x="386" y="280.9">Rev: V1.0</text>
<text x="301" y="283.7">KiCad E.D.A. kicad 6.0.4-6f826c9f35~116~ubuntu20.04.1</text>
<text x="386" y="283.7">Id: 9/11</text>
</g>
<g font-size="1.8" fill="#840000">
<text x="35" y="11.7">1</text>
<text x="85" y="11.7">2</text>
<text x="135" y="11.7">3</text>
<text x="185" y="11.7">4</text>
<text x="235" y="11.7">5</text>
<text x="285" y="11.7">6</text>
<text x="335" y="11.7">7</text>
<text x="385" y="11.7">8</text>
<text x="10.3" y="35.7">A</text>
<text x="408.3" y="35.7">A</text>
<text x="10.3" y="85.7">B</text>
<text x="408.3" y="85.7">B</text>
<text x="10.3" y="135.7">C</text>
<text x="408.3" y="135.7">C</text>
<text x="10.3" y="185.7">D</text>
<text x="408.3" y="185.7">D</text>
<text x="10.4" y="235.7">E</text>
<text x="408.4" y="235.7">E</text>
<text x="10.4" y="285.7">F</text>
<text x="35" y="286.7">1</text>
<text x="85" y="286.7">2</text>
<text x="135" y="286.7">3</text>
<text x="185" y="286.7">4</text>
<text x="235" y="286.7">5</text>
<text x="285" y="286.7">6</text>
<text x="335" y="286.7">7</text>
<text x="385" y="286.7">8</text>
<text x="408.4" y="285.7">F</text>
</g>
<g font-size="1.8" fill="#006464">
<text x="178.9" y="68.7">3V3</text>
<text x="78.9" y="76.2">D2</text>
<text x="79.7" y="73.1">3V3</text>
<text x="81.8" y="78.1">PMEG2015EA</text>
<text x="144.5" y="83.2">3V3</text>
<text x="182.4" y="79.5">R22</text>
<text x="182.4" y="81.8">4k7</text>
<text x="268.1" y="82.8">U5</text>
<text x="32.8" y="89.7">USB_C_Wurth_632723300011</text>
<text x="41.5" y="87.4">CON4</text>
<text x="76.8" y="88.9">PMEG2015EA</text>
<text x="77.1" y="84.5">D12</text>
<text x="97.6" y="89.7">C28</text>
<text x="129.4" y="89.7">C29</text>
<text x="141.9" y="89.6">C30</text>
<text x="169.2" y="87">R19</text>
<text x="169.4" y="89.6">4k7</text>
<text x="191.8" y="89.6">PA0-WKUP/ADC1_IN0/ADC2_IN0/SYS_WKUP/TIM2_CH1/TIM2_ETR/USART2_CTS</text>
<text x="260.7" y="85.1">STM32F103C(8-B)Tx</text>
<text x="305.8" y="89.6">PB0/ADC1_IN8/ADC2_IN8/TIM1_CH2N/TIM3_CH3</text>
<text x="52.5" y="94.7">VBUS</text>
<text x="96.3" y="93.4">100nF/50V</text>
<text x="128.1" y="93.4">100nF/50V</text>
<text x="140" y="93.4">10uF/6.3V</text>
<text x="191.8" y="92.1">PA1/ADC1_IN1/ADC2_IN1/TIM2_CH2/USART2_RTS</text>
<text x="191.8" y="94.7">PA2/ADC1_IN2/ADC2_IN2/TIM2_CH3/USART2_TX</text>
<text x="305.8" y="92.1">PB1/ADC1_IN9/ADC2_IN9/TIM1_CH3N/TIM3_CH4</text>
<text x="343.3" y="94.7">PB2</text>
<text x="367.9" y="94.7">R24</text>
<text x="50.5" y="97.2">VBUS_1</text>
<text x="50.5" y="99.7">VBUS_2</text>
<text x="191.8" y="97.2">PA3/ADC1_IN3/ADC2_IN3/TIM2_CH4/USART2_RX</text>
<text x="191.8" y="99.7">PA4/ADC1_IN4/ADC2_IN4/SPI1_NSS/USART2_CK</text>
<text x="304.5" y="97.2">PB3/SPI1_SCK/SYS_JTDO-TRACESWO/TIM2_CH2</text>
<text x="312.5" y="99.7">PB4/SPI1_MISO/SYS_NJTRST/TIM3_CH1</text>
<text x="368.4" y="97.2">0R</text>
<text x="50.5" y="102.3">VBUS_3</text>
<text x="53.9" y="107.4">CC1</text>
<text x="134.3" y="106.1">HSMF-C155</text>
<text x="150.8" y="107.4">R16</text>
<text x="191.8" y="102.3">PA5/ADC1_IN5/ADC2_IN5/SPI1_SCK</text>
<text x="191.8" y="104.8">PA6/ADC1_IN6/ADC2_IN6/SPI1_MISO/TIM1_BKIN/TIM3_CH1</text>
<text x="191.8" y="107.4">PA7/ADC1_IN7/ADC2_IN7/SPI1_MOSI/TIM1_CH1N/TIM3_CH2</text>
<text x="314" y="102.3">PB5/I2C1_SMBA/SPI1_MOSI/TIM3_CH2</text>
<text x="314.3" y="107.4">PB7/I2C1_SDA/TIM4_CH2/USART1_RX</text>
<text x="314.7" y="104.8">PB6/I2C1_SCL/TIM4_CH1/USART1_TX</text>
<text x="365.4" y="106.1">R23</text>
<text x="51" y="109.9">VCONN</text>
<text x="125.4" y="109.9">3V3</text>
<text x="132.3" y="112.4">D3</text>
<text x="150.3" y="109.9">220R</text>
<text x="150.8" y="112.4">R17</text>
<text x="191.8" y="109.9">PA8/RCC_MCO/TIM1_CH1/USART1_CK</text>
<text x="191.8" y="112.4">PA9/TIM1_CH2/USART1_TX</text>
<text x="317.7" y="109.9">PB8/CAN_RX/I2C1_SCL/TIM4_CH3</text>
<text x="317.7" y="112.4">PB9/CAN_TX/I2C1_SDA/TIM4_CH4</text>
<text x="366.2" y="108.6">100R</text>
<text x="51.4" y="115">DN1_M</text>
<text x="51.4" y="117.5">DN2_M</text>
<text x="111.4" y="115">R12</text>
<text x="111.4" y="117.5">22R</text>
<text x="150.3" y="115">220R</text>
<text x="191.8" y="115">PA10/TIM1_CH3/USART1_RX</text>
<text x="191.8" y="117.5">PA11/ADC1_EXTI11/ADC2_EXTI11/CAN_RX/TIM1_CH4/USART1_CTS/USB_DM</text>
<text x="288.9" y="117.5">PB11/ADC1_EXTI11/ADC2_EXTI11/I2C2_SDA/TIM2_CH4/USART3_RX</text>
<text x="313.7" y="115">PB10/I2C2_SCL/TIM2_CH3/USART3_TX</text>
<text x="51.8" y="120.1">DP1_P</text>
<text x="51.8" y="122.6">DP2_P</text>
<text x="124.1" y="122.6">R15</text>
<text x="124.1" y="120.1">22R</text>
<text x="191.8" y="120.1">PA12/CAN_TX/TIM1_ETR/USART1_RTS/USB_DP</text>
<text x="191.8" y="122.6">PA13/SYS_JTMS-SWDIO</text>
<text x="191.8" y="125.1">PA14/SYS_JTCK-SWCLK</text>
<text x="302" y="120.1">PB12/I2C2_SMBA/SPI2_NSS/TIM1_BKIN/USART3_CK</text>
<text x="310" y="125.1">PB14/SPI2_MISO/TIM1_CH2N/USART3_RTS</text>
<text x="310.8" y="122.6">PB13/SPI2_SCK/TIM1_CH1N/USART3_CTS</text>
<text x="392.1" y="120.1">C31</text>
<text x="49.7" y="127.7">SSRXN1-</text>
<text x="49.8" y="130.2">SSRXP1-</text>
<text x="118.9" y="127.8">R13</text>
<text x="118.9" y="130.1">1k5</text>
<text x="171.1" y="130.2">R20</text>
<text x="191.8" y="127.7">PA15/ADC1_EXTI15/ADC2_EXTI15/SPI1_NSS/SYS_JTDI/TIM2_CH1/TIM2_ETR</text>
<text x="297.8" y="127.7">PB15/ADC1_EXTI15/ADC2_EXTI15/SPI2_MOSI/TIM1_CH3N</text>
<text x="389.8" y="127.7">20pF/50V</text>
<text x="49.6" y="137.8">SSTXP1+</text>
<text x="49.9" y="135.3">SSTXN1-</text>
<text x="104.6" y="136.6">BC847B</text>
<text x="106.7" y="134">Q1</text>
<text x="159.7" y="132.8">R18</text>
<text x="161.1" y="135.3">10k</text>
<text x="171.2" y="132.8">10k</text>
<text x="191.8" y="132.8">PC13-TAMPER-RTC/RTC_OUT/RTC_TAMPER</text>
<text x="191.8" y="135.3">PC14-OSC32_IN/RCC_OSC32_IN</text>
<text x="191.8" y="137.8">PC15-OSC32_OUT/ADC1_EXTI15/ADC2_EXTI15/RCC_OSC32_OUT</text>
<text x="320.3" y="135.3">PD1-OSC_OUT/RCC_OSC_OUT</text>
<text x="324.2" y="132.8">PD0-OSC_IN/RCC_OSC_IN</text>
<text x="388.3" y="132.9">X1</text>
<text x="388.7" y="135.2">8.000MHZ</text>
<text x="49.7" y="142.9">SSRXN2-</text>
<text x="93.7" y="139.1">3V3</text>
<text x="392.1" y="140.4">C32</text>
<text x="49.4" y="145.5">SSRXP2+</text>
<text x="82.8" y="149.3">5V</text>
<text x="96.2" y="146.7">R10</text>
<text x="96.3" y="149.3">10k</text>
<text x="116" y="149.3">100R</text>
<text x="116.5" y="146.7">R14</text>
<text x="389.8" y="148">20pF/50V</text>
<text x="31.5" y="155.6">SGND</text>
<text x="31.5" y="153.1">SGND</text>
<text x="49.6" y="153.1">SSTXP2+</text>
<text x="49.9" y="150.5">SSTXN2-</text>
<text x="43.8" y="161.6" transform="rotate(-90 43.8 161.6)">GND</text>
<text x="46.4" y="161.6" transform="rotate(-90 46.4 161.6)">GND_1</text>
<text x="48.9" y="161.6" transform="rotate(-90 48.9 161.6)">GND_2</text>
<text x="51.4" y="161.6" transform="rotate(-90 51.4 161.6)">GND_3</text>
<text x="52.7" y="158.2">SBU1</text>
<text x="52.7" y="160.7">SBU2</text>
<text x="87.5" y="157.6">3V3</text>
<text x="102.7" y="157">R11</text>
<text x="102.9" y="159.3">36k</text>
<text x="33.7" y="162.9" transform="rotate(-90 33.7 162.9)">SHIELD</text>
<text x="36.2" y="162.9" transform="rotate(-90 36.2 162.9)">SHIELD</text>
<text x="38.7" y="162.9" transform="rotate(-90 38.7 162.9)">SHIELD</text>
<text x="41.3" y="162.9" transform="rotate(-90 41.3 162.9)">SHIELD</text>
<text x="90.8" y="168.4">R9</text>
<text x="91.1" y="170.7">100k</text>
<text x="171.7" y="173.4">R21</text>
<text x="40.3" y="178.5">C26</text>
<text x="172.2" y="175.9">100k</text>
<text x="191.8" y="175.9">BOOT0</text>
<text x="191.8" y="178.5">NRST</text>
<text x="38.5" y="183.6">1nF/2kV</text>
<text x="131.9" y="180.4">3V3</text>
<text x="191.8" y="181">VBAT</text>
<text x="191.8" y="186.1">VDD</text>
<text x="191.8" y="188.6">VDD</text>
<text x="191.8" y="191.2">VDD</text>
<text x="343.2" y="186.1">VSS</text>
<text x="343.2" y="188.6">VSS</text>
<text x="343.2" y="191.2">VSS</text>
<text x="91.2" y="196.3">100nF/50V</text>
<text x="93" y="192.4">C27</text>
<text x="103.1" y="196.3">10uF/6.3V</text>
<text x="105" y="192.4">C21</text>
<text x="116.6" y="196.3">100nF/50V</text>
<text x="117.9" y="192.5">C22</text>
<text x="129.3" y="196.3">100nF/50V</text>
<text x="130.6" y="192.5">C23</text>
<text x="142" y="196.3">100nF/50V</text>
<text x="143.3" y="192.5">C24</text>
<text x="154.7" y="196.3">100nF/50V</text>
<text x="156" y="192.5">C25</text>
<text x="165.9" y="196.3">BLM15HG601SN1D</text>
<text x="191.8" y="193.7">VDDA</text>
<text x="341.9" y="193.7">VSSA</text>
<text x="173" y="198.8">L6</text>
</g>
<g font-size="1.8" fill="#725600">
<text x="58.9" y="76.9">POWER_IN_GND</text>
<text x="59.7" y="73.1">POWER_IN_3V3</text>
<text x="60.7" y="80.7">POWER_IN_5V</text>
<text x="362.3" y="89.6">JTRST</text>
<text x="166.5" y="94.7">STLINK_TX</text>
<text x="166.3" y="97.2">STLINK_RX</text>
<text x="382.7" y="112.4">STLINK-SWDIO</text>
<text x="382.7" y="109.9">STLINK-SWCLK</text>
<text x="164.9" y="115">STLINK-SWO</text>
<text x="160.1" y="125.1">STM-JTCK-SWCLK</text>
<text x="160.5" y="122.6">STM-JTMS-SWDIO</text>
<text x="65.3" y="178.5">STM-JTMS-~{RESET}</text>
</g>
<g font-size="1.8" fill="#a90000">
<text x="185.7" y="88.7">10</text>
<text x="350.8" y="88.7">18</text>
<text x="59.8" y="93.8">A4</text>
<text x="185.7" y="91.2">11</text>
<text x="185.7" y="93.8">12</text>
<text x="350.8" y="91.2">19</text>
<text x="350.8" y="93.8">20</text>
<text x="59.8" y="96.3">A9</text>
<text x="59.8" y="98.8">B4</text>
<text x="59.8" y="101.4">B9</text>
<text x="185.7" y="96.3">13</text>
<text x="185.7" y="98.8">14</text>
<text x="185.7" y="101.4">15</text>
<text x="350.8" y="96.3">39</text>
<text x="350.8" y="98.8">40</text>
<text x="350.8" y="101.4">41</text>
<text x="59.8" y="106.5">A5</text>
<text x="185.7" y="103.9">16</text>
<text x="185.7" y="106.5">17</text>
<text x="350.8" y="103.9">42</text>
<text x="350.8" y="106.5">43</text>
<text x="59.8" y="109">B5</text>
<text x="185.7" y="109">29</text>
<text x="185.7" y="111.5">30</text>
<text x="350.8" y="109">45</text>
<text x="350.8" y="111.5">46</text>
<text x="59.8" y="119.2">A6</text>
<text x="59.8" y="114.1">A7</text>
<text x="59.8" y="116.6">B7</text>
<text x="185.7" y="114.1">31</text>
<text x="185.7" y="116.6">32</text>
<text x="185.7" y="119.2">33</text>
<text x="350.8" y="114.1">21</text>
<text x="350.8" y="116.6">22</text>
<text x="350.8" y="119.2">25</text>
<text x="59.8" y="121.7">B6</text>
<text x="185.7" y="121.7">34</text>
<text x="185.7" y="124.2">37</text>
<text x="350.8" y="121.7">26</text>
<text x="350.8" y="124.2">27</text>
<text x="59.3" y="126.8">B10</text>
<text x="59.3" y="129.3">B11</text>
<text x="185.7" y="126.8">38</text>
<text x="186.2" y="131.9">2</text>
<text x="350.8" y="126.8">28</text>
<text x="351.3" y="131.9">5</text>
<text x="59.8" y="136.9">A2</text>
<text x="59.8" y="134.4">A3</text>
<text x="186.2" y="134.4">3</text>
<text x="186.2" y="136.9">4</text>
<text x="351.3" y="134.4">6</text>
<text x="59.3" y="142">A10</text>
<text x="59.3" y="144.6">A11</text>
<text x="59.8" y="149.6">B3</text>
<text x="24.7" y="154.7">SGND</text>
<text x="24.7" y="152.2">SGND</text>
<text x="59.8" y="152.2">B2</text>
<text x="59.8" y="157.3">A8</text>
<text x="59.8" y="159.8">B8</text>
<text x="32.8" y="167.5" transform="rotate(-90 32.8 167.5)">S1</text>
<text x="35.3" y="167.5" transform="rotate(-90 35.3 167.5)">S2</text>
<text x="37.8" y="167.5" transform="rotate(-90 37.8 167.5)">S3</text>
<text x="40.4" y="167.5" transform="rotate(-90 40.4 167.5)">S4</text>
<text x="42.9" y="166.9" transform="rotate(-90 42.9 166.9)">A1</text>
<text x="45.5" y="167.4" transform="rotate(-90 45.5 167.4)">A12</text>
<text x="48" y="166.9" transform="rotate(-90 48 166.9)">B1</text>
<text x="50.5" y="167.4" transform="rotate(-90 50.5 167.4)">B12</text>
<text x="185.7" y="175">44</text>
<text x="186.2" y="177.6">7</text>
<text x="185.7" y="185.2">24</text>
<text x="186.2" y="180.1">1</text>
<text x="350.8" y="185.2">23</text>
<text x="185.7" y="187.7">36</text>
<text x="185.7" y="190.3">48</text>
<text x="350.8" y="187.7">35</text>
<text x="350.8" y="190.3">47</text>
<text x="186.2" y="192.8">9</text>
<text x="351.3" y="192.8">8</text>
</g>
<g font-size="1.4" fill="#006464">
<text x="106.4" y="83.1">Vin</text>
<text x="111.5" y="83.1">Vout</text>
</g>
<g font-size="1.4" fill="#a90000">
<text x="384.6" y="128.7" transform="rotate(-90 384.6 128.7)">1</text>
<text x="384.6" y="138.9" transform="rotate(-90 384.6 138.9)">2</text>
</g>
<g font-size="1.1" fill="#006464">
<text x="110.9" y="89.2" transform="rotate(-90 110.9 89.2)">GND</text>
<text x="177.4" y="200">PWR_FLAG</text>
</g>
</svg>
